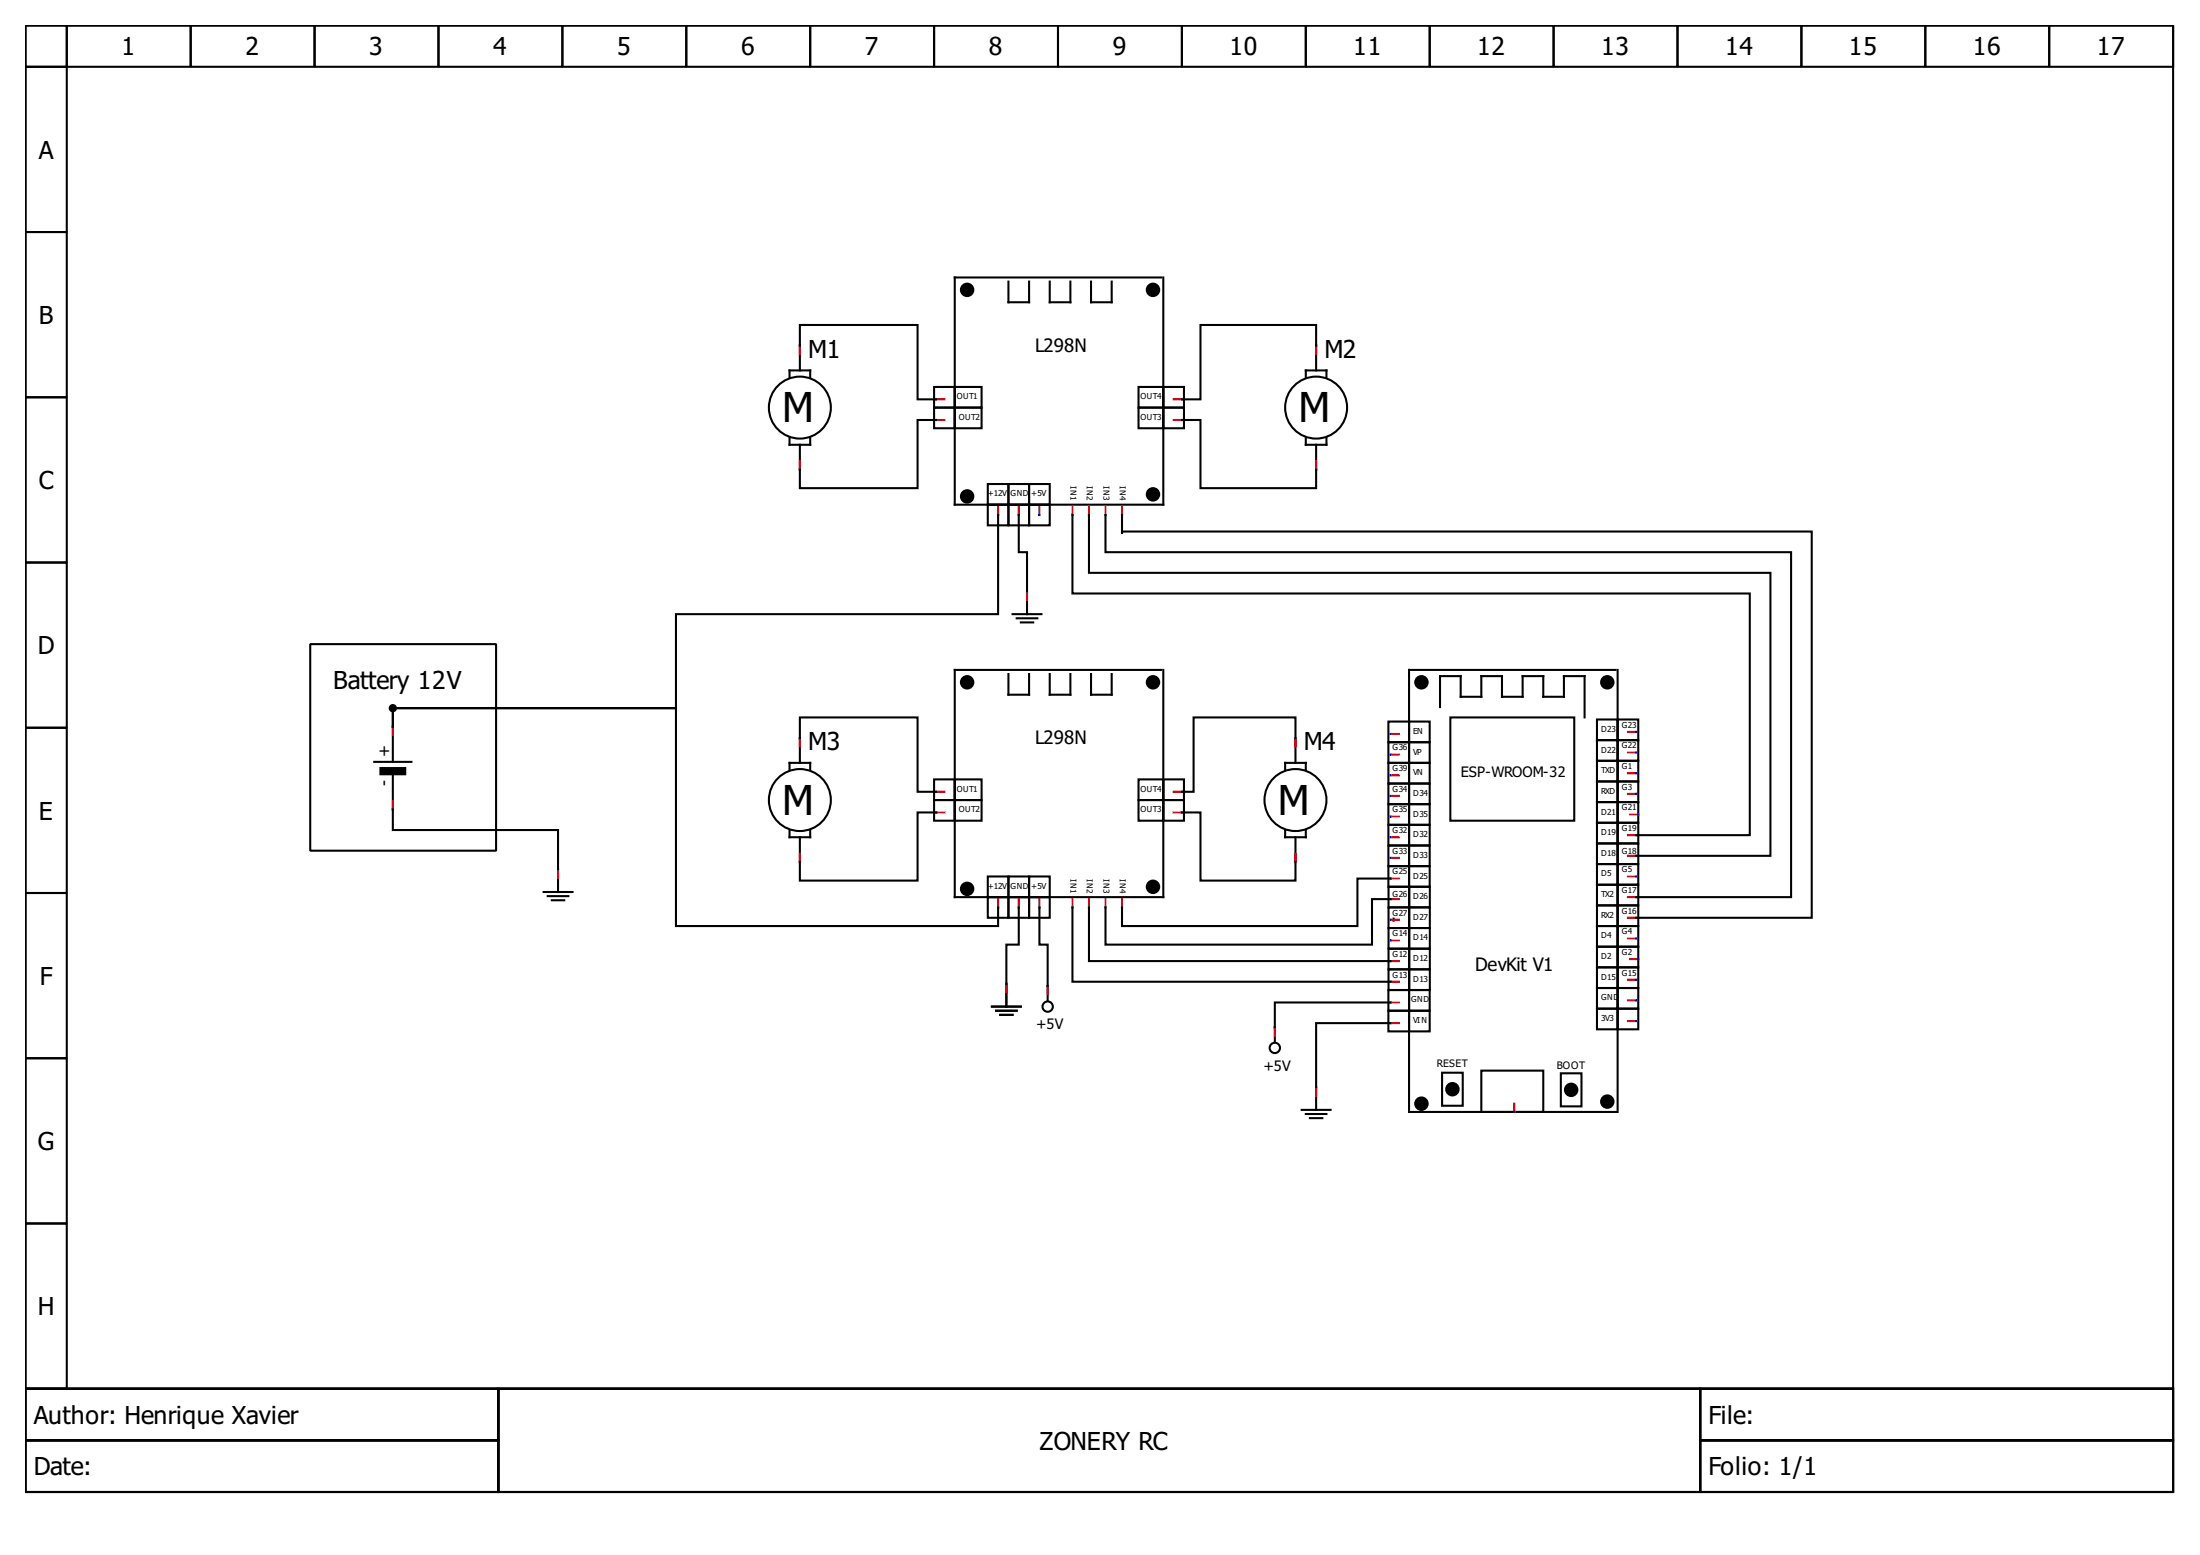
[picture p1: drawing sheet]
<svg xmlns="http://www.w3.org/2000/svg" width="297mm" height="210mm" viewBox="0 0 297 210" stroke-linecap="round" stroke-linejoin="round" font-family="sans-serif">
<g fill="none" stroke="#000" stroke-width=".28">
<path d="M3.4 3.4h290v184.1h-290zM3.4 3.4h5.6v5.6h-5.6zM3.4 9h5.6v22.3h-5.6zM9 3.4h16.7v5.6h-16.7zM25.7 3.4h16.8v5.6h-16.8zM42.5 3.4h16.7v5.6h-16.7zM59.2 3.4h16.7v5.6h-16.7zM75.9 3.4h16.8v5.6h-16.8zM92.7 3.4h16.7v5.6h-16.7zM109.4 3.4h16.7v5.6h-16.7zM126.1 3.4h16.7v5.6h-16.7zM142.8 3.4h16.8v5.6h-16.8z"/>
<path d="M159.6 3.4h16.7v5.6h-16.7zM176.3 3.4h16.7v5.6h-16.7zM193 3.4h16.8v5.6h-16.8zM209.8 3.4h16.7v5.6h-16.7zM226.5 3.4h16.7v5.6h-16.7zM243.2 3.4h16.8v5.6h-16.8zM260 3.4h16.7v5.6h-16.7zM276.7 3.4h16.7v5.6h-16.7zM3.4 31.3h5.6v22.3h-5.6zM136.2 38v2.8h2.7v-2.8M141.7 38v2.8h2.8v-2.8M147.3 38v2.8h2.8v-2.8"/>
<path d="M156.8 37.5h-27.9v30.6h28.2v-30.6M3.4 53.6h5.6v22.3h-5.6zM106.6 51v-1h2.8v1M106.6 59.1v.9h2.8v-.9M108 50v-6.1h15.9v10h2.5M126.1 52.2h2.8v2.8h-2.8zM126.1 55h2.8v2.8h-2.8zM126.4 56.7h-2.5v9.2h-15.9v-5.9M128.9 52.2h3.6v2.8h-3.6zM128.9 55h3.6v2.8h-3.6zM153.7 55h3.4v2.8h-3.4zM153.7 52.2h3.4v2.8h-3.4z"/>
<path d="M157.1 55h2.8v2.8h-2.8zM157.1 52.2h2.8v2.8h-2.8zM159.6 56.7h2.5v9.2h15.6v-5.9M176.3 59.1v.9h2.8v-.9M176.3 51v-1h2.8v1M177.7 50v-6.1h-15.6v10h-2.5M3.4 75.9h5.6v22.3h-5.6zM133.4 65.3h2.8v2.8h-2.8zM133.4 68.1h2.8v2.8h-2.8zM134.8 69.5v13.4h-43.5v12.7h-38.3v2.5M136.2 65.3h2.7v2.8h-2.7zM136.2 68.1h2.7v2.8h-2.7z"/>
<path d="M137.6 69.5v5h1.1v5.3M138.9 65.3h2.8v2.8h-2.8zM138.9 68.1h2.8v2.8h-2.8zM144.8 69.5v10.6h91.5v32.6h-15.4M147 69.5v7.8h92v38.2h-18.1M149.3 69.5v5h92.5v46.6h-20.9M151.5 69.5v2.5v-.3h93.1v52.2h-23.7M3.4 98.2h5.6v22.3h-5.6zM41.9 86.9h25.1v27.9h-25.1zM53 98.1v4.7M53 98.1v-2.5h38.3v29.4h43.5v-2.5M136.2 91v2.8h2.7v-2.8"/>
<path d="M136.7 82.9h3.9M137.3 83.5h2.8M137.8 84h1.7M138.7 80.1v2.8M141.7 91v2.8h2.8v-2.8M147.3 91v2.8h2.8v-2.8M156.8 90.4h-27.9v30.7h28.2v-30.7M187.5 97.4h2.7v2.8h-2.7zM190.2 97.4h2.8v2.8h-2.8zM194.4 95.4v-4.1h2.8v2.8h2.8v-2.8h2.8v2.8h2.8v-2.8h2.8v2.8h2.8v-2.8h2.7v5.5M195.8 96.8h16.8v14h-16.8zM215.6 97.1h2.8v2.8h-2.8z"/>
<path d="M215.6 99.9h2.8v2.8h-2.8zM218.1 90.4h-27.9v59.4M218.4 97.1h2.8v2.8h-2.8zM218.4 99.9h2.8v2.8h-2.8zM218.4 90.4v59.4M50.5 102.8h5M53 104.5v7.5h22.3v5.3M75.3 117.6v2.8M106.6 104v-1h2.8v1M106.6 112v1h2.8v-1M108 103v-6.2h15.9v10.1h2.5M126.1 105.2h2.8v2.8h-2.8z"/>
<path d="M126.1 108h2.8v2.8h-2.8zM126.4 109.7h-2.5v9.2h-15.9v-5.9M128.9 105.2h3.6v2.8h-3.6zM128.9 108h3.6v2.8h-3.6zM133.4 118.3h2.8v2.8h-2.8zM136.2 118.3h2.7v2.8h-2.7zM138.9 118.3h2.8v2.8h-2.8zM153.7 108h3.4v2.8h-3.4zM153.7 105.2h3.4v2.8h-3.4zM157.1 108h2.8v2.8h-2.8zM157.1 105.2h2.8v2.8h-2.8zM159.6 109.7h2.5v9.2h12.8v-5.9"/>
<path d="M173.5 104v-1h2.8v1M173.5 112v1h2.8v-1M174.9 103v-6.2h-13.7v10.1h-1.6M187.5 114.1h2.7v2.8h-2.7zM187.5 100.2h2.7v2.8h-2.7zM187.5 103h2.7v2.8h-2.7zM187.5 105.8h2.7v2.8h-2.7zM187.5 108.6h2.7v2.7h-2.7zM187.5 111.3h2.7v2.8h-2.7zM187.5 116.9h2.7v2.8h-2.7zM187.5 119.7h2.8v2.8h-2.8zM187.7 118.6h-4.4v6.4h-31.8v-2.5"/>
<path d="M190.2 114.1h2.8v2.8h-2.8zM190.2 100.2h2.8v2.8h-2.8zM190.2 103h2.8v2.8h-2.8zM190.2 105.8h2.8v2.8h-2.8zM190.2 108.6h2.8v2.7h-2.8zM190.2 111.3h2.8v2.8h-2.8zM190.2 116.9h2.8v2.8h-2.8zM190.3 119.7h2.8v2.8h-2.8zM215.6 113.9h2.8v2.7h-2.8zM215.6 116.6h2.8v2.8h-2.8zM215.6 119.4h2.8v2.8h-2.8zM215.6 102.7h2.8v2.8h-2.8z"/>
<path d="M215.6 105.5h2.8v2.8h-2.8zM215.6 108.3h2.8v2.8h-2.8zM215.6 111.1h2.8v2.8h-2.8zM218.4 113.9h2.8v2.7h-2.8zM218.4 116.6h2.8v2.8h-2.8zM218.4 119.4h2.8v2.8h-2.8zM218.4 102.7h2.8v2.8h-2.8zM218.4 105.5h2.8v2.8h-2.8zM218.4 108.3h2.8v2.8h-2.8zM218.4 111.1h2.8v2.8h-2.8zM3.4 120.5h5.6v22.3h-5.6zM73.4 120.4h3.9"/>
<path d="M74 121h2.7M74.5 121.5h1.7M133.4 121.1h2.8v2.8h-2.8zM133.9 135.9h3.9M134.5 136.4h2.8M135 137h1.7M135.9 133.1v2.8M136.2 121.1h2.7v2.8h-2.7zM137.6 122.5v5h-1.7v5.3M138.9 121.1h2.8v2.8h-2.8zM140.3 122.5v5h1.2v7.5M144.8 122.5v10h43"/>
<path d="M147 122.5v7.2h40.8M187.5 133.6h2.7v2.8h-2.7zM187.5 136.4h2.7v2.8h-2.7zM187.5 122.5h2.8v2.8h-2.8zM187.5 125.3h2.8v2.8h-2.8zM187.5 128.1h2.8v2.7h-2.8zM187.5 130.8h2.8v2.8h-2.8zM187.7 138.1h-10v8.7M187.7 135.3h-15.6v5.3M187.8 121.4h-2.6v6.1h-35.9v-5M190.2 133.6h2.8v2.8h-2.8zM190.2 136.4h2.8v2.8h-2.8z"/>
<path d="M190.3 122.5h2.8v2.8h-2.8zM190.3 125.3h2.8v2.8h-2.8zM190.3 128.1h2.8v2.7h-2.8zM190.3 130.8h2.8v2.8h-2.8zM215.6 136.2h2.8v2.7h-2.8zM215.6 122.2h2.8v2.8h-2.8zM215.6 125h2.8v2.8h-2.8zM215.6 127.8h2.8v2.8h-2.8zM215.6 130.6h2.8v2.8h-2.8zM215.6 133.4h2.8v2.8h-2.8zM218.4 136.2h2.8v2.7h-2.8zM218.4 122.2h2.8v2.8h-2.8z"/>
<path d="M218.4 125h2.8v2.8h-2.8zM218.4 127.8h2.8v2.8h-2.8zM218.4 130.6h2.8v2.8h-2.8zM218.4 133.4h2.8v2.8h-2.8zM3.4 142.8h5.6v22.4h-5.6zM175.7 149.8h4M176.3 150.4h2.8M176.9 150.9h1.6M177.7 147v2.8M190.2 150.1h28.2M194.7 144.8h2.8v4.5h-2.8zM200 144.5h8.4v5.6h-8.4z"/>
<path d="M210.7 144.9h2.8v4.4h-2.8zM3.4 165.2h5.6v22.3h-5.6zM3.4 187.5h290v13.9h-290zM3.4 187.5h63.9v6.9h-63.9zM3.4 194.4h63.9v7h-63.9zM67.3 187.5h162.3v13.9h-162.3zM229.6 187.5h63.8v6.9h-63.8zM229.6 194.4h63.8v7h-63.8z"/>
<circle cx="108" cy="55" r="4.2"/>
<circle cx="177.7" cy="55" r="4.2"/>
<circle cx="108" cy="108" r="4.2"/>
<circle cx="174.9" cy="108" r="4.2"/>
<circle cx="141.5" cy="135.9" r=".7"/>
<circle cx="172.1" cy="141.5" r=".7"/>
</g>
<g fill="none" stroke="#f00" stroke-width=".28">
<path d="M108 46.7v1.1M126.4 53.9h1.1M126.4 56.7h1.1M158.5 53.9h1.1M158.5 56.7h1.1M177.7 46.7v1.1M108 62.3v1.1M134.8 68.4v1.1M137.6 68.4v1.1M138.7 79.8v1.2M140.3 68.4v1.1M144.8 68.4v1.1"/>
<path d="M147 68.4v1.1M149.3 68.4v1.1M151.5 68.4v1.1M177.7 62.3v1.1M53 98.1v1.1M108 99.6v1.1M174.9 99.6v1.1M187.7 99.1h1.2M219.8 98.8h1.1M53 108.1v1.2M75.3 117.3v1.2M108 115.2v1.2"/>
<path d="M126.4 106.9h1.1M126.4 109.7h1.1M158.5 106.9h1.1M158.5 109.7h1.1M174.9 115.2v1.2M187.7 113h1.2M187.7 110.2h1.2M187.7 104.6h1.2M187.7 118.6h1.2M187.7 107.4h1.2M187.7 101.9h1.2M187.7 115.8h1.2"/>
<path d="M219.8 112.7h1.1M219.8 115.5h1.1M219.8 107.2h1.1M219.8 104.4h1.1M219.8 101.6h1.1M219.8 118.3h1.1M220.1 109.9h1.1M134.8 121.4v1.1M135.9 132.8v1.1M137.6 121.4v1.1M140.3 121.4v1.1M141.5 133.1v1.1"/>
<path d="M144.8 121.4v1.1M147 121.4v1.1M149.3 121.4v1.1M151.5 121.4v1.1M172.1 138.7v1.1M187.7 135.3h1.2M187.7 138.1h1.2M187.8 129.7h1.1M187.8 132.5h1.1M187.8 121.4h1.1M187.8 126.9h1.1M187.8 124.2h1.1"/>
<path d="M219.8 121.1h1.1M219.8 132.3h1.1M219.8 126.7h1.1M219.8 123.9h1.1M219.8 135h1.1M219.8 137.8h1.1M220.1 129.5h1.1M177.7 146.8v1.1M204.5 149v1.1"/>
</g>
<g fill="none" stroke="#00f" stroke-width=".28">
<path d="M108 46.7h.1M126.4 53.9h.1M126.4 56.7h.1M159.6 53.9h.1M159.6 56.7h.1M177.7 46.7h.1M108 63.4h.1M134.8 69.5h.1M137.6 69.5h.1M138.7 79.8h.1M140.3 69.5h.1M144.8 69.5h.1"/>
<path d="M147 69.5h.1M149.3 69.5h.1M151.5 69.5h.1M177.7 63.4h.1M53 98.1h.1M108 99.6h.1M174.9 99.6h.1M187.7 99.1h.1M220.9 98.8h.1M53 109.3h.1M75.3 117.3h.1M108 116.4h.1"/>
<path d="M126.4 106.9h.1M126.4 109.7h.1M159.6 106.9h.1M159.6 109.7h.1M174.9 116.4h.1M187.7 101.9h.1M187.7 104.6v.1M187.7 107.4h.1M187.7 110.2h.1M187.7 113h.1M187.7 115.8h.1M187.7 118.6h.1"/>
<path d="M220.9 101.6h.1M220.9 104.4h.1M220.9 107.2h.1M220.9 112.7h.1M220.9 115.5h.1M220.9 118.3h.1M221.2 109.9h.1M134.8 122.5h.1M135.9 132.8h.1M137.6 122.5h.1M140.3 122.5h.1M141.5 133.1h.1"/>
<path d="M144.8 122.5h.1M147 122.5h.1M149.3 122.5h.1M151.5 122.5h.1M172.1 138.7h.1M187.7 135.3h.1M187.7 138.1h.1M187.8 121.4h.1M187.8 124.2h.1M187.8 126.9h.1M187.8 129.7h.1M187.8 132.5h.1"/>
<path d="M220.9 121.1h.1M220.9 123.9h.1M220.9 126.7h.1M220.9 132.3h.1M220.9 135h.1M220.9 137.8h.1M221.2 129.5h.1M177.7 146.8h.1M204.5 150.1h.1"/>
</g>
<g fill="#000" stroke="#000" stroke-width=".28">
<path d="M51.4 103.7h3.3v.8h-3.3z" fill-rule="evenodd"/>
<path d="M188.2 124v.3z" fill-rule="evenodd"/>
<circle cx="130.6" cy="39.1" r=".84"/>
<circle cx="155.7" cy="39.1" r=".84"/>
<circle cx="130.6" cy="67" r=".84"/>
<circle cx="155.7" cy="66.7" r=".84"/>
<circle cx="53" cy="95.6" r=".42"/>
<circle cx="130.6" cy="92.1" r=".84"/>
<circle cx="155.7" cy="92.1" r=".84"/>
<circle cx="191.9" cy="92.1" r=".84"/>
<circle cx="217" cy="92.1" r=".84"/>
<circle cx="130.6" cy="120" r=".84"/>
<circle cx="155.7" cy="119.7" r=".84"/>
<circle cx="191.9" cy="149" r=".84"/>
<circle cx="196.1" cy="147" r=".84"/>
<circle cx="212.1" cy="147.1" r=".84"/>
<circle cx="217" cy="148.7" r=".84"/>
</g>
<g font-size="5.6">
<text x="105.6" y="57">M</text>
<text x="175.3" y="57">M</text>
<text x="105.6" y="109.9">M</text>
<text x="172.5" y="109.9">M</text>
</g>
<g font-size="3.3">
<text x="16.4" y="7.5">1</text>
<text x="33.1" y="7.5">2</text>
<text x="49.9" y="7.5">3</text>
<text x="66.6" y="7.5">4</text>
<text x="83.3" y="7.5">5</text>
<text x="100" y="7.5">6</text>
<text x="116.8" y="7.5">7</text>
<text x="133.5" y="7.5">8</text>
<text x="150.2" y="7.5">9</text>
<text x="166" y="7.5">10</text>
<text x="182.7" y="7.5">11</text>
<text x="199.4" y="7.5">12</text>
<text x="216.2" y="7.5">13</text>
<text x="232.9" y="7.5">14</text>
<text x="249.6" y="7.5">15</text>
<text x="266.4" y="7.5">16</text>
<text x="283.1" y="7.5">17</text>
<text x="5.3" y="21.4">A</text>
<text x="5.3" y="43.7">B</text>
<text x="109.1" y="48.3">M1</text>
<text x="178.8" y="48.3">M2</text>
<text x="5.3" y="66">C</text>
<text x="5.1" y="88.3">D</text>
<text x="45" y="92.9">Battery 12V</text>
<text x="109.1" y="101.3">M3</text>
<text x="176" y="101.3">M4</text>
<text x="5.3" y="110.6">E</text>
<text x="5.4" y="132.9">F</text>
<text x="5.1" y="155.3">G</text>
<text x="5.1" y="177.6">H</text>
<text x="4.6" y="192.2">Author: Henrique Xavier</text>
<text x="140.3" y="195.7">ZONERY RC</text>
<text x="230.7" y="192.2">File:</text>
<text x="4.6" y="199.2">Date:</text>
<text x="230.7" y="199.2">Folio: 1/1</text>
</g>
<g font-size="2.5">
<text x="139.8" y="47.5">L298N</text>
<text x="139.8" y="100.5">L298N</text>
<text x="199.2" y="131.1">DevKit V1</text>
</g>
<g font-size="2.2">
<text x="51.2" y="100.6" transform="rotate(90 51.2 100.6)">+</text>
<text x="51.2" y="105.4" transform="rotate(90 51.2 105.4)">-</text>
</g>
<g font-size="2">
<text x="197.2" y="104.9">ESP-WROOM-32</text>
<text x="139.9" y="138.9">+5V</text>
<text x="170.6" y="144.5">+5V</text>
</g>
<g font-size="1.4">
<text x="194" y="144.1">RESET</text>
<text x="210.2" y="144.3">BOOT</text>
</g>
<g font-size="1.1">
<text x="129.2" y="53.9">OUT1</text>
<text x="154" y="53.9">OUT4</text>
<text x="129.5" y="56.7">OUT2</text>
<text x="154" y="56.7">OUT3</text>
<text x="144.5" y="65.6" transform="rotate(90 144.5 65.6)">IN1</text>
<text x="146.8" y="65.6" transform="rotate(90 146.8 65.6)">IN2</text>
<text x="149" y="65.6" transform="rotate(90 149 65.6)">IN3</text>
<text x="151.2" y="65.6" transform="rotate(90 151.2 65.6)">IN4</text>
<text x="133.4" y="67">+12V</text>
<text x="136.4" y="67">GND</text>
<text x="139.2" y="67">+5V</text>
<text x="188" y="101.3">G36</text>
<text x="190.8" y="101.9">VP</text>
<text x="190.8" y="99.1">EN</text>
<text x="216.2" y="101.6">D22</text>
<text x="216.2" y="98.8">D23</text>
<text x="219" y="101">G22</text>
<text x="219" y="98.2">G23</text>
<text x="129.2" y="106.9">OUT1</text>
<text x="154" y="106.9">OUT4</text>
<text x="188" y="106.9">G34</text>
<text x="188" y="104.1">G39</text>
<text x="190.8" y="107.4">D34</text>
<text x="190.8" y="104.6">VN</text>
<text x="216.2" y="107.2">RXD</text>
<text x="216.2" y="104.4">TXD</text>
<text x="219" y="106.6">G3</text>
<text x="219" y="103.8">G1</text>
<text x="129.5" y="109.7">OUT2</text>
<text x="154" y="109.7">OUT3</text>
<text x="188" y="112.5">G32</text>
<text x="188" y="109.7">G35</text>
<text x="190.8" y="113">D32</text>
<text x="190.8" y="110.2">D35</text>
<text x="216.2" y="112.7">D19</text>
<text x="216.2" y="109.9">D21</text>
<text x="219" y="112.2">G19</text>
<text x="219" y="109.4">G21</text>
<text x="133.4" y="120">+12V</text>
<text x="136.4" y="120">GND</text>
<text x="139.2" y="120">+5V</text>
<text x="144.5" y="118.6" transform="rotate(90 144.5 118.6)">IN1</text>
<text x="146.8" y="118.6" transform="rotate(90 146.8 118.6)">IN2</text>
<text x="149" y="118.6" transform="rotate(90 149 118.6)">IN3</text>
<text x="151.2" y="118.6" transform="rotate(90 151.2 118.6)">IN4</text>
<text x="188" y="115.2">G33</text>
<text x="188" y="118">G25</text>
<text x="190.8" y="115.8">D33</text>
<text x="190.8" y="118.6">D25</text>
<text x="216.2" y="118.3">D5</text>
<text x="216.2" y="115.5">D18</text>
<text x="219" y="117.8">G5</text>
<text x="219" y="115.2">G18</text>
<text x="188" y="123.6">G27</text>
<text x="188" y="121.1">G26</text>
<text x="190.8" y="124.2">D27</text>
<text x="190.8" y="121.4">D26</text>
<text x="216.2" y="121.1">TX2</text>
<text x="216.2" y="123.9">RX2</text>
<text x="219" y="120.5">G17</text>
<text x="219" y="123.3">G16</text>
<text x="188" y="126.4">G14</text>
<text x="188" y="132">G13</text>
<text x="188" y="129.2">G12</text>
<text x="190.8" y="126.9">D14</text>
<text x="190.8" y="129.7">D12</text>
<text x="216.2" y="126.7">D4</text>
<text x="216.2" y="129.5">D2</text>
<text x="219" y="131.7">G15</text>
<text x="219" y="126.1">G4</text>
<text x="219" y="128.9">G2</text>
<text x="190.5" y="135.3">GND</text>
<text x="190.8" y="132.5">D13</text>
<text x="216.2" y="137.8">3V3</text>
<text x="216.2" y="135">GND</text>
<text x="216.2" y="132.3">D15</text>
<text x="190.8" y="138.1">VIN</text>
</g>
</svg>
